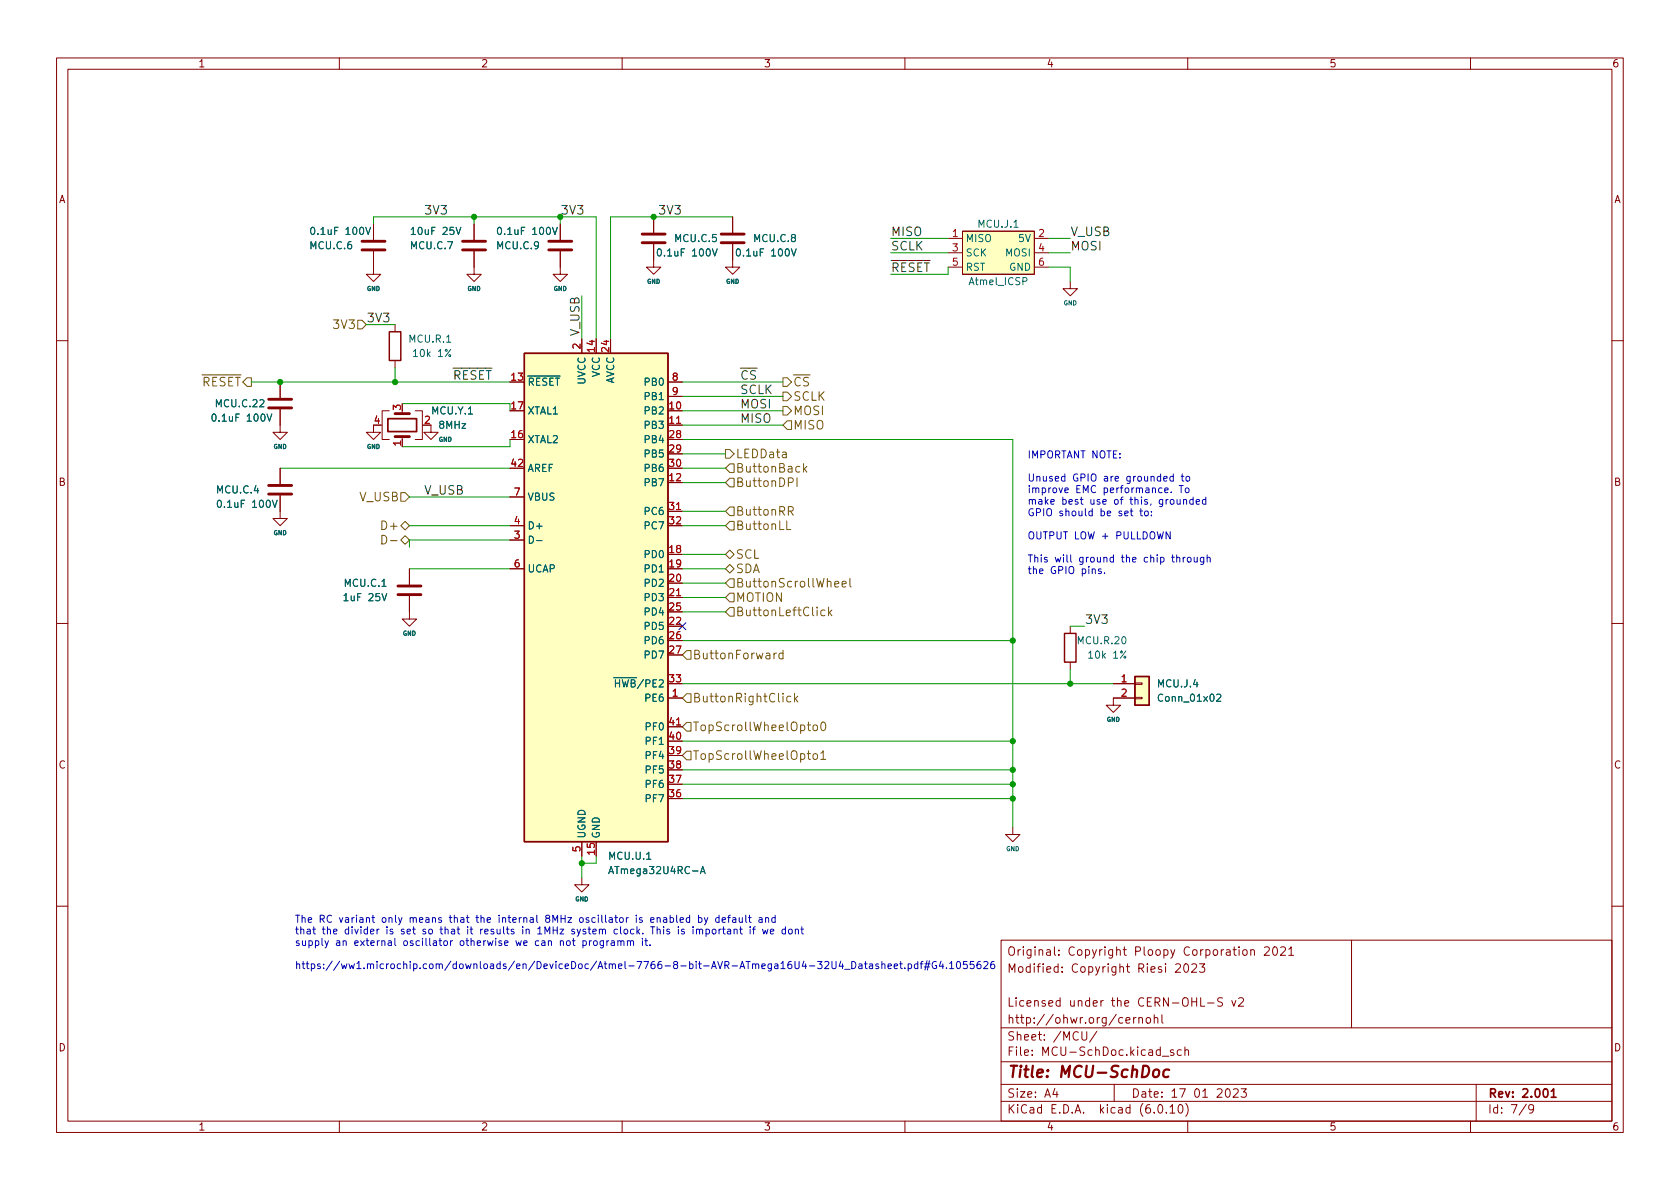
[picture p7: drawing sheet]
<svg xmlns="http://www.w3.org/2000/svg" width="297mm" height="210mm" viewBox="0 0 297 210" stroke-linecap="round" stroke-linejoin="round" font-family="sans-serif">
<g fill="none" stroke="#840000" stroke-width=".18">
<path d="M10 10.2h277v190.1h-277zM12 12.2h273v186.1h-273zM60 10.2v2M110 10.2v2M160 10.2v2M210 10.2v2M260 10.2v2M66 39.6v2.8M83.8 39.6v2.8M99.1 39.6v2.8M115.6 38.3v2.8M129.5 38.3v2.8"/>
<path d="M66 44.4v4.1h1.3l-1.3 1.3-1.2-1.3h1.2M69.8 57.4v1.3M83.8 44.4v4.1h1.3l-1.3 1.3-1.3-1.3h1.3M99.1 44.4v4.1h1.2l-1.2 1.3-1.3-1.3h1.3M102.9 59.9v2.6M115.6 43.2v4h-1.3l1.3 1.3 1.2-1.3h-1.2M129.5 43.2v4h1.3l-1.3 1.3-1.2-1.3h1.2M167.6 42.2h2.6M167.6 44.7h2.6M167.6 47.2h2.6M170.2 40.9h12.7v7.6h-12.7zM182.9 42.2h2.5"/>
<path d="M182.9 44.7h2.5M182.9 47.2h2.5M189.2 49.8v1.2h1.3l-1.3 1.3-1.2-1.3h1.2M10 60.2h2M49.5 72.4v4h1.3l-1.3 1.3-1.2-1.3h1.2M49.5 67.6v2.8M66 75.2v1.2h1.3l-1.3 1.3-1.2-1.3h1.2M68.8 72.6h-1.2v5.1h1.2M69.8 63.7v1.3M71.1 72.6v.5M71.1 77.2v.5M73.4 72.6h1.3v5.1h-1.3"/>
<path d="M76.2 75.2v1.2h1.3l-1.3 1.3-1.3-1.3h1.3M118.1 75.2h2.5M118.1 67.6h2.5M118.1 70.1h2.5M285 60.2h2M49.5 87.6v4.1h1.3l-1.3 1.3-1.2-1.3h1.2M49.5 82.8v2.8M90.2 95.5h2.5M90.2 93h2.5M90.2 87.9h2.5M118.1 90.4h2.5M10 110.2h2"/>
<path d="M72.4 105.4v4.1h1.3l-1.3 1.2-1.3-1.2h1.3M72.4 100.6v2.8M90.2 100.6h2.5M118.1 105.7h2.5M189.2 110.7v1.3M189.2 117.1v1.3M285 110.2h2M118.1 123.4h2.5M118.1 128.5h2.5M196.8 120.9h3.9M200.7 123.3h1.2v.3h-1.2zM200.7 120.8h1.2v.2h-1.2z"/>
<path d="M200.7 123.4h-3.9v1.3h1.3l-1.3 1.3-1.2-1.3h1.2M102.9 155.2v1.3h1.2l-1.2 1.2-1.3-1.2h1.3M102.9 148.8v2.6M179.1 146.3v1.3h1.2l-1.2 1.2-1.3-1.2h1.3M10 160.2h2M177 166.3h108v32h-108zM200.4 179.9v1M200.9 179.9l-.3 .1-.2 .2M201.4 179.9v1M204.1 179.4v1.5M205.4 179.4v1.3l.2 .2M207.9 170.6l.5-.2 .2 .2 .1 .3-.9 1h.9"/>
<path d="M209.4 170.6l.2-.2a.81 .81 0 0 1 .6 .7 .81 .81 0 0 1-.3 .8h-.1a.81 .81 0 0 1-.4-1.3zM210.7 170.6l.6-.2 .2 .2 .1 .3-1 1h1M212.1 170.4h.9l-.5 .6 .4 .1v.7l-.2 .1h-.4l-.2-.1M212.3 176.4v1.5h.7M213.5 177.4h1.1M216.1 176.5l-.5-.1-.3 .3 .1 .4 .7 .3v.4l-.2 .1h-.6M217.8 176.9l.3 1 .4-1M219 176.6l.6-.2 .2 .2 .1 .3-1 1h1M219.8 168.1l.2-.2 .4 .2 .1 .5-.1 .3h-.4l-.2-.1zM221.1 168.1l.3-.2 .3 .1 .1 .9M221.1 167.9v1M223.6 167.6l.5-.2 .3 .2v.3l-.9 1h.9"/>
<path d="M225.2 167.5l.2-.1a.81 .81 0 0 1 .5 .7 .81 .81 0 0 1-.3 .8h-.1a.81 .81 0 0 1-.6-.6 .81 .81 0 0 1 .3-.8zM226.4 167.6l.6-.2 .2 .2 .1 .3-.9 1h.9M227.9 167.9l.4-.5v1.5M227.9 168.9h.8M239 166.3v15.5M285 160.2h2M60 198.3v2M110 198.3v2M160 198.3v2M177 194.8h108M177 191.8h108M177 187.8h108"/>
<path d="M177 181.8h108M186.5 192.5l-.4 1h1M186.9 193v1M191.3 182.4v1.2l.3 .3h.4l.1-.3v-1.2M193.9 182.4l-1.3 1.9M197 191.8v3M199.1 180.4l.7-.1-.1-.3-.4-.1-.2 .2v.8h.6M201.4 180.1l.2-.2 .3 .1 .1 .9M202.7 180.1l.2-.2 .5 .2v.5l-.1 .3h-.4l-.2-.1zM204.1 180.1l.2-.2 .3 .1 .1 .9M204.9 195.4l.2-.1a.81 .81 0 0 1 .6 .7 .81 .81 0 0 1-.3 .8h-.2a.81 .81 0 0 1-.6-.6 .81 .81 0 0 1 .3-.8zM205.5 186.8h1.1"/>
<path d="M206.2 196.7v.1M206.9 195.8l.4-.5v1.5M206.9 196.8h.8M207.5 185.7l-.4-.1-.2 .2 .1 .3 .5 .1v.4h-.6M208.5 195.4l.1-.1a.81 .81 0 0 1 .6 .7 .81 .81 0 0 1-.3 .8h-.1a.81 .81 0 0 1-.6-.6 .81 .81 0 0 1 .3-.8zM208.9 185.7l-.5-.1-.3 .3v.4l.2 .3h.6M209.5 185.8l.2-.2 .4 .1v.9M209.5 185.1v1.5M209.6 195.1a1.72 1.72 0 0 1 0 2.3M210 198.3v2M216.8 192.7l.2-.2a.81 .81 0 0 1 .6 .7 .81 .81 0 0 1-.3 .8h-.2a.81 .81 0 0 1-.3-1.3zM218.1 192.7l.5-.2 .3 .2v.3l-.9 1h.9"/>
<path d="M219.4 192.5h1l-.5 .6 .4 .1v.7l-.2 .1h-.5l-.2-.1M260 198.3v2M261 191.8v6.5M269.9 195.3l-1.3 1.9M271.2 196l-.3 .3h-.3l-.3-.3 .1-.6 .5-.1 .2 .2a.99 .99 0 0 1-.4 1.3h-.3"/>
</g>
<path d="M68.6 74h5.1v2.3h-5.1zM273.1 192.6l.1-.1a.8 .8 0 0 1 .5 .8 .8 .8 0 0 1-.5 .7 .99 .99 0 0 1-.1-1.4zM274.3 193l.4-.5v1.5M274.3 194h.8" fill="none" stroke="#840000" stroke-width=".3"/>
<path d="M204 189.3a.52 .52 0 0 1 .6-.2 .52 .52 0 0 1 .4 .4l-.1 .6a.55 .55 0 0 1-.5 .4 .55 .55 0 0 1-.6-.4zM206.7 189.2a.66 .66 0 0 0-1 .3v.6l.1 .3 .2 .1 .6-.1" fill="none" stroke="#840000" stroke-width=".4"/>
<g fill="#ffffc2" stroke="#ffffc2" stroke-width=".18">
<path d="M92.7 62.5h25.4v86.3h-25.4z"/>
<path d="M170.2 40.9h12.7v7.6h-12.7z"/>
<path d="M200.7 119.6h2.5v5.1h-2.5z"/>
</g>
<path d="M68.8 58.7h2.1v5h-2.1zM92.7 62.5h25.4v86.3h-25.4zM188.2 112h2v5.1h-2zM200.7 119.6h2.5v5.1h-2.5z" fill="none" stroke="#840000" stroke-width=".25"/>
<g fill="none" stroke="#006464" stroke-width=".18">
<path d="M55.1 40.3l.1-.1a.68 .68 0 0 1 .5 .6 .68 .68 0 0 1-.5 .7l-.1-.2-.2-.3zM64.7 40.2l.4 1.3 .4-1.3M72.7 40.6l.4-.4v1.3M72.7 41.5h.7M80.6 40.2l.5 1.3 .4-1.3M88.1 40.3l.2-.1a.68 .68 0 0 1 .4 .6 .68 .68 0 0 1-.4 .7l-.2-.2-.1-.3zM97.7 40.2l.4 1.3 .4-1.3M116.3 44.1l.2-.1a.68 .68 0 0 1 .5 .6 .68 .68 0 0 1-.5 .7l-.2-.1-.1-.4zM126 44l.4 1.3 .4-1.3M130.3 44.1l.2-.1a.68 .68 0 0 1 .4 .6 .68 .68 0 0 1-.4 .7l-.2-.1-.1-.4zM139.9 44l.4 1.3 .5-1.3M37.6 73.3l.2-.1a.68 .68 0 0 1 .4 .6 .68 .68 0 0 1-.4 .7l-.2-.1-.1-.4z"/>
<path d="M47.2 73.2l.4 1.3 .5-1.3M38.6 88.5h.1a.68 .68 0 0 1 .5 .6 .68 .68 0 0 1-.5 .6 .84 .84 0 0 1-.1-1.2zM48.2 88.5l.4 1.2 .4-1.2M94.9 95.6h.9M215.1 122.9l.5-.2 .3 .4-.8 .9h.8M107.6 154.5l.5-1.3 .4 1.3M123.8 154.5l.5-1.3 .4 1.3M124 154.1h.6"/>
</g>
<g fill="none" stroke="#840000" stroke-width=".51">
<path d="M64 42.7h4.1M64 44.2h4.1M81.8 42.7h4.1M81.8 44.2h4.1M97 42.7h4.1M97 44.2h4.1M113.5 41.4h4.1M113.5 42.9h4.1M127.5 41.4h4.1M127.5 42.9h4.1M47.5 70.6h4.1M47.5 72.1h4.1"/>
<path d="M69.8 77.2h2.6M69.8 73.1h2.6M47.5 85.8h4.1M47.5 87.4h4.1M70.4 103.6h4M70.4 105.2h4"/>
</g>
<g fill="none" stroke="#725600" stroke-width=".18">
<path d="M63.2 56.6h.8l.8 .8-.8 .8h-.8zM43.7 66.8h.7v1.5h-.7l-.8-.7zM128.3 79.5h.7l.8 .8-.8 .7h-.7zM138.4 66.8h.8l.8 .8-.8 .7h-.8zM138.4 71.9h.8l.8 .7-.8 .8h-.8zM138.4 69.3h.8l.8 .8-.8 .8h-.8zM139.2 74.4h.8v1.5h-.8l-.8-.7zM67.5 94.7a.77 .77 0 0 1 .9 .7 .77 .77 0 0 1-.9 .8zM69 95.6h1.2M70.9 87.1h.7l.8 .8-.8 .7h-.7zM70.9 93l.7-.8 .8 .8-.8 .7zM70.9 95.5l.7-.8 .8 .8-.8 .8z"/>
<path d="M128.3 98l.7-.7 .8 .7-.8 .8zM128.3 85.3l.7-.7h.8v1.5h-.8zM128.3 82.8l.7-.8h.8v1.6h-.8zM129 92.2h.8v1.5h-.8l-.7-.7zM129 89.7h.8v1.5h-.8l-.7-.8zM139.1 92.1v1.5h.7M139.4 85.3l.7-.1 .2-.2-.1-.4-.2-.1h-.6v1.5M139.4 90.4l.7-.1 .2-.2-.1-.4-.2-.1h-.6v1.5M139.8 90.4l.5 .7M140.9 84.5v1.5M142.1 82v1.5M142.2 82.9l.5 .6"/>
<path d="M142.7 82.5l-.6 .6M120.6 115.8l.8-.7h.8v1.5h-.8zM128.3 103.1l.7-.7h.8v1.5h-.8zM128.3 100.6l.7-.8 .8 .8-.8 .7zM128.3 108.2l.7-.8h.8v1.6h-.8zM129 104.9h.8v1.5h-.8l-.7-.7zM137.3 115.5l-.3 .1-.2 .2M138.4 115.6l-.4-.1-.3 .3v.4l.2 .2h.5M138.4 115v1.5M145.8 107.9h-.4l-.3 .3v.4l.2 .2h.5M146.5 107.4v1.5M146.6 108.3l.5 .6"/>
<path d="M147.1 107.9l-.6 .6M147.6 103.3l.7-.1-.1-.3-.4-.1-.2 .2 .1 .7h.5M148.9 103.3l.7-.1-.1-.3-.4-.1-.2 .2 .1 .7h.5M150.3 102.3v1.3l.2 .2M121.4 122.7h.8v1.5h-.8l-.8-.8zM121.4 127.8h.8v1.5h-.8l-.8-.8zM121.4 132.8h.8v1.6h-.8l-.8-.8zM139.8 123.2l-.4-.1-.3 .3v.4l.1 .3h.6M140.5 122.6v1.5M140.6 123.5l.5 .6M141.1 123.1l-.6 .6M143.8 128.3l.2-.1 .5 .1v.6l-.1 .2-.4 .1-.2-.1z"/>
<path d="M143.8 133.4l.2-.1 .5 .1v.6l-.1 .2-.4 .1-.2-.2zM145.1 133.2l.5-.4v1.5M145.1 134.3h.9M145.3 127.8l.2-.1a.83 .83 0 0 1 .6 .6 .83 .83 0 0 1-.3 .8l-.2 .1a.82 .82 0 0 1-.3-1.4z"/>
</g>
<g fill="none" stroke="#0000c2" stroke-width=".18">
<path d="M199.8 90.4h.5M200 89.9v1.1l.3 .2M201.5 90.4h.5M201.7 89.9v1.1l.3 .2M202.5 90.4h.3l.2 .2v.4l-.2 .2h-.3l-.1-.2zM203.6 91.1v.1M203.6 90.4v.1M205.8 84.7l.6-.2-.1-.2-.4-.1-.1 .2v.6h.5M205.9 86.7l.6-.1v-.3h-.4l-.2 .2 .1 .6h.5M206.9 94v1.3l-.7-1.3v1.3M207 88.4l.3-.1 .3 .3v.3l-.3 .3-.3-.1-.1-.2zM207.1 87v.1"/>
<path d="M207.1 98.5h.5M207.3 98.1v1.1l.3 .2M207.4 84.3l-.3-.1-.3 .3 .2 .5h.4M207.4 83.8v1.3M208.1 98.7l.1-.2 .3 .1 .1 .8M208.1 98.1v1.3M208.1 88.3l.1 .8 .3 .1 .2-.2M208.5 85.9h.7M208.7 88.3v.9M208.8 84.2h.5M208.8 85.9v1.2M209 83.8v1.1l.3 .2"/>
<path d="M209.2 98.5v.9M209.3 88.4l.1-.1 .3 .1 .1 .8M209.3 88.3v.9M209.6 98.5l-.4 .3M209.7 86.3h.3l.2 .2v.4l-.2 .2h-.3l-.1-.2zM209.8 84.3l.3-.1 .3 .3v.3l-.3 .3-.3-.1-.1-.2zM210 98.7l.2-.2 .3 .2 .1 .5-.1 .1-.3 .1-.2-.1zM211 88.4l-.4-.1-.2 .3 .1 .5h.5M211 87.9v1.3M211.1 98.5l.1 .8 .3 .1 .2-.1M211.5 88.7l.6-.1-.1-.2-.3-.1-.2 .2 .1 .6h.4M211.7 98.5v.9"/>
<path d="M212.8 98.5v1.1l-.2 .2h-.3M212.8 98.6l-.3-.1-.3 .3 .1 .5h.5M213.2 88.4l-.4-.1-.2 .3 .1 .5h.5M213.2 87.9v1.3M213.4 98.7l.2-.2 .3 .1 .1 .8M213.4 98.1v1.3M194.7 100.7l-.3-.1-.2 .2 .1 .2 .4 .1v.3h-.5M195.3 101.3v.1M103.1 166.4h.3l.3 .2-.1 .5h-.5M103.1 166.4v1.2M104.2 166.4v.8M104.6 166.4l-.4 .2"/>
<path d="M105.1 166.4h.3l.2 .2v.4l-.2 .2-.3-.1-.2-.1zM106.7 166.4v1l-.2 .2h-.3M106.7 166.4h-.4l-.2 .2 .1 .5h.5M107.3 166.4v.8M107.7 166.4l-.4 .2M108.1 166.4h.5v.8M108.6 166.7h-.4l-.2 .2 .2 .3 .4-.1M109.2 166.5l.2-.1h.3l.1 .8M109.2 166.4v.8M109.8 166.5l.2-.1h.3v.8M110.9 166.5l.2-.1h.3l.1 .8M110.9 166.4v.8"/>
<path d="M111.5 166.5l.2-.1h.3v.8M113.6 166.4v.8M114 166.4h.5M114.2 165.9v1.1l.3 .2M114.9 167.1v.1M119.6 161.8v1.1l.2 .2M120.2 162.7l.6-.1v-.3h-.4l-.2 .1 .1 .6h.5M121.9 162.3h-.3l-.3 .2 .2 .5h.4M121.9 161.8v1.3M122.5 163.9v.1M122.5 164.3v.9M123.1 164.4l.2-.1 .3 .1 .1 .8"/>
<path d="M123.1 164.3v.9M123.5 162.3h.4l.2 .2-.1 .5h-.5M123.5 161.8v1.3M123.7 164.5l.2-.2 .3 .1v.8M124.5 162.3l.3 .8M124.8 164.4l.4-.1 .2 .2-.1 .6h-.5M124.8 164.3v1.3M125.1 162.3l-.4 1.1-.2 .1M126 164.4l.4-.1 .2 .2v.4l-.2 .3-.4-.1-.1-.2zM127.1 162.3h-.3l-.3 .2 .2 .5h.4M127.1 161.8v1.3M127.1 164.3v.9"/>
<path d="M127.5 164.3l-.4 .2M127.7 162.7l.6-.1-.1-.3h-.3l-.2 .1v.6h.5M127.7 164.3h.5M127.9 163.9v1.1l.3 .2M128.6 164.4h.5l.1 .8M128.6 162.3h.5M129.1 161.8l-.3 .2v1.1M129.2 164.6l-.4 .1-.2 .2 .2 .3 .4-.1M129.6 162.3h.4l.1 .8M129.8 164.4l.2-.1 .3 .1v.8M129.8 164.3v.9M130.1 162.6h-.4l-.2 .2 .2 .3 .4-.1"/>
<path d="M130.7 162.3l.1 .7 .3 .1 .1-.1M130.8 164.3h.4M130.9 163.9v1.1l.3 .2M131.2 162.3v.8M131.9 161.8v1.1l.1 .2M132.3 162.3h.5M132.5 161.8v1.1l.3 .2M132.6 163.9v.1M132.6 164.3v.9M133.1 164.3h.4M133.5 163.9l-.3 .2v1.1M134.2 162.3h.5l.1 .8"/>
<path d="M134.8 162.6h-.5l-.1 .2 .1 .3 .5-.1M134.8 164.3l.3 .9 .2-.7 .2 .7 .3-.9M135.4 162.4l.1-.1h.3l.1 .8M135.4 162.3v.8M136.2 164.7l.6-.1v-.2l-.4-.1-.2 .2 .1 .6h.5M137.1 162.3h-.4l-.2 .2 .1 .5h.5M137.1 161.8v1.3M138.9 164.4l-.4-.1-.2 .2 .1 .6h.5M138.9 163.9v1.3M139.5 164.4l.3-.1 .3 .2v.4l-.3 .3-.3-.1-.1-.2zM140.6 164.4l.2-.1 .3 .1 .1 .8M140.6 164.3v.9"/>
<path d="M141.6 164.3h.5M141.8 163.9v1.1l.3 .2M150.6 170a.64 .64 0 0 1 .7 .7 .64 .64 0 0 1-.7 .6zM151.9 170.5h.5v.8M152.4 170.7l-.4 .1-.2 .2 .2 .3 .4-.1M152.8 170.4h.5M153 170v1.1l.3 .2M153.7 170.5h.5l.1 .8M154.3 170.7l-.4 .1-.2 .2 .2 .3 .4-.1M155.3 170.5l-.3-.1-.2 .2 .1 .2 .4 .1v.3h-.5M155.9 170.6l.2-.2 .3 .1 .1 .8M155.9 170v1.3"/>
<path d="M157 170.9l.6-.2v-.2l-.4-.1-.2 .2 .1 .6h.5M158.1 170.9l.6-.2-.1-.2-.3-.1-.2 .2 .1 .6h.4M159.1 170.4h.5M159.2 170v1.1l.4 .2M160 171.2v.1M160.6 170.5l.3-.1 .3 .3-.1 .5h-.5M160.6 170.4v1.3M162.3 170.5l-.4-.1-.2 .3 .1 .5h.5M162.3 170v1.3M162.7 170.4h.5M163.2 170l-.3 .2v1.1M163.4 171h.9"/>
<path d="M163.5 170.4h1M163.9 169.9l-.4 1.6M164.3 169.9l-.3 1.6M165.5 170.1a.59 .59 0 0 0-.7 .6 .59 .59 0 0 0 .7 .5l.1-.5h-.2M166.4 170l-.3 .9h.8M166.7 170.4v.9M167.4 171.2v.1M167.9 170.4l.4-.4v1.3M167.9 171.3h.7M169.3 170.1l.1-.1a.68 .68 0 0 1 .4 .7 .68 .68 0 0 1-.4 .6 .84 .84 0 0 1-.1-1.2zM171 170h-.6l-.1 .6 .2-.1 .4 .1 .1 .1v.5l-.2 .1-.5-.1M172.2 170h-.6l-.1 .6 .2-.1 .4 .1 .2 .1-.1 .5-.2 .1-.5-.1"/>
<path d="M173.3 170l-.3 .1a.86 .86 0 0 0 0 1.2l.4-.1 .1-.5-.3-.2h-.2l-.3 .2M173.9 170.1l.5-.1 .3 .4-.8 .9h.8M175.8 170l-.4 .1a.85 .85 0 0 0 0 1.2l.4-.1 .1-.5-.3-.2h-.2l-.2 .2"/>
</g>
<g fill="none" stroke="#009600" stroke-width=".18">
<path d="M66 39.6v-1.3h39.4v21.6M83.8 38.3v1.3M99.1 38.3v1.3M129.5 38.3h-21.6v21.6M64.8 57.4h5M102.9 52.3v7.6M157.5 42.2h10.1M157.5 44.7h10.1M157.5 48.5h10.1M185.4 42.2h3.8M185.4 44.7h3.8M185.4 47.2h3.8v2.6"/>
<path d="M44.4 67.6h45.8M69.8 65v2.6M71.1 71.4h19.1M90.2 77.7v1.3h-19.1M120.6 67.6h17.8M120.6 77.7h58.5v68.6M120.6 72.6h17.8M120.6 75.2h17.8M120.6 70.1h17.8M49.5 82.8h40.7M72.4 93h17.8M72.4 87.9h17.8"/>
<path d="M90.2 95.5h-17.8v1.3M120.6 93h7.7M120.6 82.8h7.7M120.6 90.4h7.7M120.6 98h7.7M120.6 85.3h7.7M120.6 80.3h7.7M72.4 100.6h17.8M120.6 100.6h7.7M120.6 103.1h7.7M120.6 108.2h7.7M120.6 105.7h7.7"/>
<path d="M120.6 113.3h58.5M189.2 118.4v2.5M189.2 110.7h2.6M120.6 120.9h76.2M120.6 131.1h58.5M120.6 138.7h58.5M120.6 136.1h58.5M102.9 151.4v3.8M105.4 151.4v1.2h-2.5M120.6 141.2h58.5"/>
</g>
<path d="M120 110.1l1.3 1.2M121.3 110.1l-1.3 1.2" fill="none" stroke="#000084" stroke-width=".18"/>
<g fill="#009600" stroke="#009600" stroke-width=".18">
<circle cx="179.1" cy="131.1" r=".46"/>
<circle cx="189.2" cy="120.9" r=".46"/>
<circle cx="179.1" cy="113.3" r=".46"/>
<circle cx="115.6" cy="38.3" r=".46"/>
<circle cx="102.9" cy="152.6" r=".46"/>
<circle cx="179.1" cy="136.1" r=".46"/>
<circle cx="179.1" cy="138.7" r=".46"/>
<circle cx="179.1" cy="141.2" r=".46"/>
<circle cx="69.8" cy="67.6" r=".46"/>
<circle cx="49.5" cy="67.6" r=".46"/>
<circle cx="83.8" cy="38.3" r=".46"/>
<circle cx="99.1" cy="38.3" r=".46"/>
</g>
<text font-size="2.8" fill="#840000" x="178" y="190.6">Title: MCU-SchDoc</text>
<g font-size="2.1" fill="#0f0f0f">
<text x="74.9" y="37.9">3V3</text>
<text x="99.1" y="37.9">3V3</text>
<text x="116.9" y="37.9">3V3</text>
<text x="157.5" y="41.7">MISO</text>
<text x="189.2" y="41.7">V_USB</text>
<text x="157.5" y="44.3">SCLK</text>
<text x="189.2" y="44.3">MOSI</text>
<text x="64.8" y="57">3V3</text>
<text x="102.5" y="59.4" transform="rotate(-90 102.5 59.4)">V_USB</text>
<text x="80" y="67.1">~{RESET}</text>
<text x="130.8" y="67.1">~{CS}</text>
<text x="130.8" y="69.7">SCLK</text>
<text x="130.8" y="74.8">MISO</text>
<text x="130.8" y="72.2">MOSI</text>
<text x="74.9" y="87.5">V_USB</text>
<text x="191.8" y="110.3">3V3</text>
</g>
<text font-size="2.1" fill="#009600" x="157.5" y="48.1">~{RESET}</text>
<g font-size="2.1" fill="#725600">
<text x="59.2" y="58.2">3V3</text>
<text x="34" y="68.3">~{RESET}</text>
<text x="140.2" y="68.3">~{CS}</text>
<text x="140.2" y="70.9">SCLK</text>
<text x="140.2" y="73.4">MOSI</text>
<text x="140.2" y="75.9">MISO</text>
<text x="130" y="81">LEDData</text>
<text x="130" y="83.6">ButtonBack</text>
<text x="63.6" y="88.6">V_USB</text>
<text x="130" y="86.1">ButtonDPI</text>
<text x="67.9" y="93.7">D+</text>
<text x="130" y="93.7">ButtonLL</text>
<text x="130" y="91.2">ButtonRR</text>
<text x="130" y="98.8">SCL</text>
<text x="130" y="101.3">SDA</text>
<text x="130" y="103.9">ButtonScrollWheel</text>
<text x="130" y="106.4">MOTION</text>
<text x="130" y="109">ButtonLeftClick</text>
<text x="122.4" y="116.6">ButtonForward</text>
<text x="122.4" y="124.2">ButtonRightClick</text>
<text x="122.4" y="129.3">TopScrollWheelOpto0</text>
<text x="122.4" y="134.4">TopScrollWheelOpto1</text>
</g>
<g font-size="2.1" fill="#840000">
<text x="178" y="172">Modified: Copyright Riesi 2023</text>
<text x="178" y="169">Original: Copyright Ploopy Corporation 2021</text>
<text x="178" y="178">Licensed under the CERN-OHL-S v2</text>
<text x="178" y="184">Sheet: /MCU/</text>
<text x="178" y="181">http://ohwr.org/cernohl</text>
<text x="178" y="186.7">File: MCU-SchDoc.kicad_sch</text>
<text x="178" y="196.9">KiCad E.D.A. kicad (6.0.10)</text>
<text x="178" y="194.1">Size: A4</text>
<text x="200" y="194.1">Date: 17 01 2023</text>
<text x="263" y="194.1">Rev: 2.001</text>
<text x="263" y="196.9">Id: 7/9</text>
</g>
<g font-size="1.8" fill="#840000">
<text x="35" y="11.9">1</text>
<text x="85" y="11.9">2</text>
<text x="135" y="11.9">3</text>
<text x="185" y="11.9">4</text>
<text x="235" y="11.9">5</text>
<text x="285" y="11.9">6</text>
<text x="10.3" y="35.9">A</text>
<text x="285.3" y="35.9">A</text>
<text x="10.3" y="85.9">B</text>
<text x="285.3" y="85.9">B</text>
<text x="10.3" y="135.9">C</text>
<text x="285.3" y="135.9">C</text>
<text x="10.3" y="185.9">D</text>
<text x="285.3" y="185.9">D</text>
<text x="35" y="199.9">1</text>
<text x="85" y="199.9">2</text>
<text x="135" y="199.9">3</text>
<text x="185" y="199.9">4</text>
<text x="235" y="199.9">5</text>
<text x="285" y="199.9">6</text>
</g>
<g font-size="1.8" fill="#006464">
<text x="55.5" y="41.5">0.1uF 100V</text>
<text x="73.2" y="41.5">10uF 25V</text>
<text x="88.6" y="41.5">0.1uF 100V</text>
<text x="173" y="40.3">MCU.J.1</text>
<text x="54.9" y="44.1">MCU.C.6</text>
<text x="72.7" y="44.1">MCU.C.7</text>
<text x="87.9" y="44.1">MCU.C.9</text>
<text x="116.8" y="45.3">0.1uF 100V</text>
<text x="119.4" y="42.8">MCU.C.5</text>
<text x="130.8" y="45.3">0.1uF 100V</text>
<text x="133.4" y="42.8">MCU.C.8</text>
<text x="170.7" y="42.8">MISO</text>
<text x="170.7" y="45.3">SCK</text>
<text x="170.7" y="47.9">RST</text>
<text x="177.9" y="45.3">MOSI</text>
<text x="178.4" y="47.9">GND</text>
<text x="180.2" y="42.8">5V</text>
<text x="171.5" y="50.4">Atmel_ICSP</text>
<text x="72.4" y="60.6">MCU.R.1</text>
<text x="73.4" y="63.1">10k 1%</text>
<text x="93.2" y="68.2">~{RESET}</text>
<text x="103.5" y="68" transform="rotate(-90 103.5 68)">UVCC</text>
<text x="106" y="66.7" transform="rotate(-90 106 66.7)">VCC</text>
<text x="108.6" y="68" transform="rotate(-90 108.6 68)">AVCC</text>
<text x="114.2" y="68.2">PB0</text>
<text x="114.2" y="70.7">PB1</text>
<text x="38.1" y="74.5">0.1uF 100V</text>
<text x="38.3" y="72">MCU.C.22</text>
<text x="76.4" y="73.3">MCU.Y.1</text>
<text x="77.7" y="75.8">8MHz</text>
<text x="93.2" y="73.3">XTAL1</text>
<text x="114.2" y="73.3">PB2</text>
<text x="114.2" y="75.8">PB3</text>
<text x="93.2" y="78.4">XTAL2</text>
<text x="93.2" y="83.4">AREF</text>
<text x="114.2" y="78.4">PB4</text>
<text x="114.2" y="80.9">PB5</text>
<text x="114.2" y="83.4">PB6</text>
<text x="38.4" y="87.2">MCU.C.4</text>
<text x="39" y="89.8">0.1uF 100V</text>
<text x="93.2" y="88.5">VBUS</text>
<text x="114.2" y="86">PB7</text>
<text x="93.2" y="93.6">D+</text>
<text x="114.2" y="91.1">PC6</text>
<text x="114.2" y="93.6">PC7</text>
<text x="93.2" y="96.1">D-</text>
<text x="93.2" y="101.2">UCAP</text>
<text x="114.2" y="98.7">PD0</text>
<text x="114.2" y="101.2">PD1</text>
<text x="61" y="103.8">MCU.C.1</text>
<text x="61.1" y="106.3">1uF 25V</text>
<text x="114.2" y="103.8">PD2</text>
<text x="114.2" y="106.3">PD3</text>
<text x="114.2" y="111.4">PD5</text>
<text x="114.2" y="108.8">PD4</text>
<text x="114.2" y="113.9">PD6</text>
<text x="190.7" y="113.9">MCU.R.20</text>
<text x="114.2" y="116.5">PD7</text>
<text x="192.8" y="116.5">10k 1%</text>
<text x="108.2" y="121.5">~{HWB}/PE2</text>
<text x="114.3" y="124.1">PE6</text>
<text x="204.8" y="121.5">MCU.J.4</text>
<text x="205.1" y="124.1">Conn_01x02</text>
<text x="114.4" y="131.7">PF1</text>
<text x="114.4" y="129.2">PF0</text>
<text x="114.4" y="136.8">PF5</text>
<text x="114.4" y="134.2">PF4</text>
<text x="114.4" y="141.9">PF7</text>
<text x="114.4" y="139.3">PF6</text>
<text x="103.5" y="148.3" transform="rotate(-90 103.5 148.3)">UGND</text>
<text x="106" y="148.3" transform="rotate(-90 106 148.3)">GND</text>
<text x="107.8" y="152">MCU.U.1</text>
<text x="108.3" y="154.6">ATmega32U4RC-A</text>
</g>
<g font-size="1.8" fill="#a90000">
<text x="168.4" y="41.9">1</text>
<text x="183.7" y="41.9">2</text>
<text x="168.4" y="44.4">3</text>
<text x="168.4" y="47">5</text>
<text x="183.7" y="44.4">4</text>
<text x="183.7" y="47">6</text>
<text x="102.6" y="61.7" transform="rotate(-90 102.6 61.7)">2</text>
<text x="105.2" y="62.2" transform="rotate(-90 105.2 62.2)">14</text>
<text x="107.7" y="62.2" transform="rotate(-90 107.7 62.2)">24</text>
<text x="90.5" y="67.3">13</text>
<text x="118.9" y="67.3">8</text>
<text x="118.9" y="69.8">9</text>
<text x="66.2" y="74.9">4</text>
<text x="70.9" y="72.5" transform="rotate(-90 70.9 72.5)">3</text>
<text x="75.1" y="74.9">2</text>
<text x="90.5" y="77.5">16</text>
<text x="90.5" y="72.4">17</text>
<text x="118.4" y="72.4">10</text>
<text x="118.4" y="74.9">11</text>
<text x="118.4" y="77.5">28</text>
<text x="70.9" y="78.8" transform="rotate(-90 70.9 78.8)">1</text>
<text x="90.5" y="82.5">42</text>
<text x="118.4" y="80">29</text>
<text x="118.4" y="82.5">30</text>
<text x="90.9" y="87.6">7</text>
<text x="118.4" y="85.1">12</text>
<text x="90.9" y="95.2">3</text>
<text x="90.9" y="92.7">4</text>
<text x="118.4" y="90.2">31</text>
<text x="118.4" y="92.7">32</text>
<text x="90.9" y="100.3">6</text>
<text x="118.4" y="97.8">18</text>
<text x="118.4" y="100.3">19</text>
<text x="118.4" y="102.9">20</text>
<text x="118.4" y="105.4">21</text>
<text x="118.4" y="107.9">25</text>
<text x="118.4" y="110.5">22</text>
<text x="118.4" y="113">26</text>
<text x="118.4" y="115.6">27</text>
<text x="118.4" y="120.6">33</text>
<text x="118.9" y="123.2">1</text>
<text x="198.3" y="120.6">1</text>
<text x="198.3" y="123.2">2</text>
<text x="118.4" y="130.8">40</text>
<text x="118.4" y="128.3">41</text>
<text x="118.4" y="135.9">38</text>
<text x="118.4" y="133.3">39</text>
<text x="118.4" y="141">36</text>
<text x="118.4" y="138.4">37</text>
<text x="102.6" y="150.6" transform="rotate(-90 102.6 150.6)">5</text>
<text x="105.2" y="151.1" transform="rotate(-90 105.2 151.1)">15</text>
</g>
<g font-size="1.8" fill="#0000c2">
<text x="181.6" y="81.1">IMPORTANT NOTE:</text>
<text x="181.6" y="85.1">Unused GPIO are grounded to</text>
<text x="181.6" y="87.2">improve EMC performance. To</text>
<text x="181.6" y="89.2">make best use of this, grounded</text>
<text x="181.6" y="91.3">GPIO should be set to:</text>
<text x="181.6" y="95.4">OUTPUT LOW + PULLDOWN</text>
<text x="181.6" y="99.5">This will ground the chip through</text>
<text x="181.6" y="101.5">the GPIO pins.</text>
<text x="52.1" y="163.2">The RC variant only means that the internal 8MHz oscillator is enabled by default and</text>
<text x="52.1" y="165.2">that the divider is set so that it results in 1MHz system clock. This is important if we dont</text>
<text x="52.1" y="167.3">supply an external oscillator otherwise we can not programm it.</text>
<text x="52.1" y="171.3">https://ww1.microchip.com/downloads/en/DeviceDoc/Atmel-7766-8-bit-AVR-ATmega16U4-32U4_Datasheet.pdf#G4.1055626</text>
</g>
<g font-size="1.1" fill="#006464">
<text x="64.9" y="51.4">GND</text>
<text x="82.6" y="51.4">GND</text>
<text x="97.9" y="51.4">GND</text>
<text x="114.4" y="50.2">GND</text>
<text x="128.4" y="50.2">GND</text>
<text x="188.1" y="54">GND</text>
<text x="48.4" y="79.4">GND</text>
<text x="64.9" y="79.4">GND</text>
<text x="77.6" y="78.1">GND</text>
<text x="48.4" y="94.6">GND</text>
<text x="71.2" y="112.4">GND</text>
<text x="195.7" y="127.6">GND</text>
<text x="177.9" y="150.5">GND</text>
<text x="101.7" y="159.4">GND</text>
</g>
</svg>
